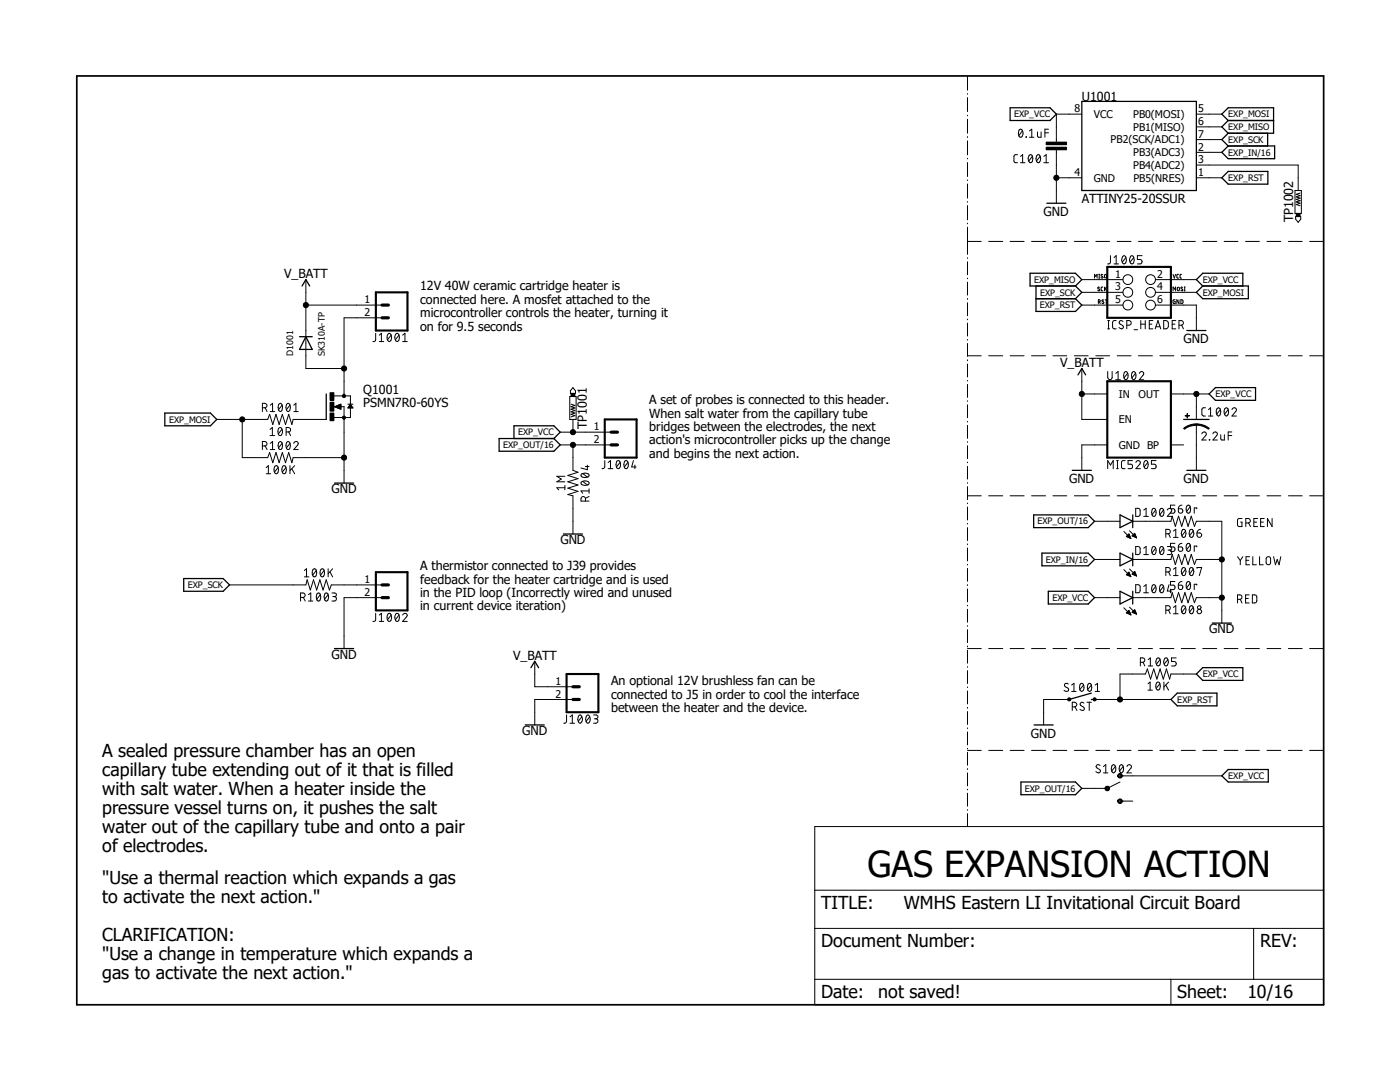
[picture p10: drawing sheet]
<svg xmlns="http://www.w3.org/2000/svg" width="279mm" height="216mm" viewBox="0 0 279 216" stroke-linecap="round" stroke-linejoin="round" font-family="sans-serif">
<path d="M14.8 14.8l249.7 186.2M264.5 14.8l-249.7 186.2" fill="none" stroke="#fff" stroke-width=".2"/>
<g fill="none" stroke="#000" stroke-width=".2">
<path d="M193.1 15.2v2.8M193.1 18.7v.1M193.1 19.5v2.8M193.1 23v.1M193.1 23.8v2.8M193.1 27.3v.1M193.1 28.1v2.8M193.1 31.6v.1M193.1 32.4v2.8M193.1 35.9v.1M193.1 36.7v2.8M203.1 30.9h-.6l-.1 .3v1.1l.7 .2"/>
<path d="M203.5 25.8h.2a.93 .93 0 0 1 0 1.6 1.02 1.02 0 0 1-.2-1.6zM203.7 32.5h.9M203.7 31.2l.4-.3v1.6M204 26.1l-.7 1M204.8 27.3l.1 .1zM205.4 27.4h.9M205.4 26.1l.5-.3v1.6M205.5 30.9h.2a.93 .93 0 0 1 0 1.6 .98 .98 0 0 1-.2-1.6zM206 31.2l-.7 .9M207 30.9h.2a.93 .93 0 0 1 0 1.6 1.02 1.02 0 0 1-.2-1.6zM207.1 26.3v.8l.2 .3h.5v-1.1M207.6 31.2l-.8 .9"/>
<path d="M208.3 32.5h1M208.3 31.2l.5-.3v1.6M208.5 26.5h.8M208.8 28.4h4.1v.5h-4.1zM208.8 29.4h4.1v.5h-4.1zM209.3 25.8h-.8v1.6M210.8 29.9v10.7M210.8 35.5h5.1M215.9 22.8h-5.1v5.6M238.8 22.8h5M238.8 25.3h5M238.8 35.5h5"/>
<path d="M238.8 27.9h5M238.8 30.4h5M238.8 32.9h20.3v5.1M258.4 38h1.3v4.6h-1.3zM259.5 38.5l-.8 .3 .8 .2-.8 .3 .8 .2-.8 .3 .8 .2-.8 .3 .8 .3-.8 .2 .8 .3M61 55.8v17.7h7.7M193.1 40.2v.1M193.1 41v2.9M193.1 44.5v.2M193.1 45.3v5.5M193.1 51.4v.2M193.1 52.2v2.6"/>
<path d="M193.1 55.5v.1M193.1 56.3v2.6M193.1 59.6v.1M193.1 48.2h2.7M197.3 48.2h2.8M201.6 48.2h2.8M205.9 48.2h2.8M210.1 48.2h2.8M214.4 48.2h2.8M215.9 55.8h8.2M215.9 58.3h8.2M218.4 55.5v-.8l.3 .5 .2-.5v.8"/>
<path d="M218.7 48.2h2.7M219.3 55.5h.2M219.3 54.7h.2M219.4 54.7v.8M219.4 57.4l-.2-.1-.1 .1 .3 .3 .1 .3-.4-.1M220.1 57.3l-.3 .1v.6h.3M220.1 54.8h-.3l.3 .6h-.4M220.3 59.9h-.4l.4 .6h-.4M220.4 57.3v.7M220.5 54.8h.3v.5l-.1 .2-.3-.2zM220.6 59.8h.3M220.6 57.6l.2 .4"/>
<path d="M220.8 59.8v.8M220.8 57.3l-.4 .4M221.6 51v1.3a.4 .4 0 0 1-.5 .4M222.3 52.7h.9M222.3 51.4l.5-.4v1.7M223 48.2h2.7M224.2 51.1l.1-.1a.96 .96 0 0 1 0 1.7 .98 .98 0 0 1-.1-1.6zM224.7 51.4l-.7 .9M225.7 51.1l.2-.1a.96 .96 0 0 1 0 1.7 1.02 1.02 0 0 1-.2-1.6zM226.3 51.4l-.7 .9M227.2 48.2h2.8M227.9 51h-.9v.8h.7a.46 .46 0 0 1 .2 .5 .46 .46 0 0 1-.4 .4h-.5"/>
<path d="M230.6 55.8h8.2M230.6 58.3h8.2M231.5 48.2h2.8M234.1 58v-.7l.3 .4 .2-.4v.7M234.1 54.7l.3 .8 .2-.8M234.5 59.8l-.4 .1v.1v.5l.4 .1v-.4h-.1M235 57.4h.3v.6h-.3zM235.2 54.7l-.3 .2v.5l.3 .1M235.3 59.8v.8l-.4-.8v.8M235.7 59.8l.4 .2v.4l-.2 .2h-.2zM235.8 48.2h2.7M235.8 54.7l-.3 .2v.5l.3 .1"/>
<path d="M236 57.4l-.2-.1-.1 .1 .4 .4v.2l-.4-.1M236.3 58h.2M236.3 57.3h.2M236.4 57.3v.7M240 48.2h2.8M244.3 48.2h2.8M248.6 48.2h2.7M252.9 48.2h2.7M257.1 48.2h2.8M258.6 43.2h1v.5l-.5 .7-.5-.7zM258.7 42.6h.8v.6h-.8zM261.4 48.2h2.8"/>
<path d="M61 60.9h15.2M65.9 78.4h.7v1.5h-.7zM66.6 79h3.3v1.6M68.4 78.8h.5v.4h-.5zM75 66.5v1.3a.4 .4 0 0 1-.6 .4M75.7 68.2h.9M75.7 66.9l.4-.4v1.7M76.2 63.4h-7.5v15.6M77.5 66.6l.2-.1a.96 .96 0 0 1 0 1.7 .98 .98 0 0 1-.2-1.6zM78.1 66.9l-.8 .9M79 66.6l.2-.1a.96 .96 0 0 1 0 1.7l-.2-.3a1.14 1.14 0 0 1 0-1.3zM79.6 66.9l-.7 .9"/>
<path d="M80.3 66.9l.5-.4v1.7M80.3 68.2h1M113.7 79.1h1.3v4.6h-1.3zM114 78.5h.7v.6h-.7zM114.3 77.3l.6 .7v.5h-1.1v-.5zM193.1 60.4v2.6M193.1 63.7v.1M193.1 64.5v2.6M193.1 67.7v.2M193.1 68.5v2.6M193.1 71.8v.2M193.1 72.6v2.6"/>
<path d="M193.1 75.9v.1M193.1 76.7v2.6M193.1 80v.1M193.1 71h2.7M197.3 71h2.8M201.6 71h2.8M205.9 71h2.8M210.1 71h2.8M214.4 71h2.8M215.9 73.5v10.2h5.1M215.9 60.9h8.2M215.9 78.6h5.1"/>
<path d="M218.7 71h2.7M219.2 60.2l.4-.1-.1-.2-.3-.1v.8M219.4 60.2l.2 .4M221.1 74.1v1.2a.45 .45 0 0 0 .3 .4 .45 .45 0 0 0 .5-.2l.1-1.4M221.1 65.6h.3M221.1 64h.3M221.2 64v1.6M222.7 74.5l.4-.4v1.7M222.7 75.8h.9M222.8 64h-.6l-.2 .3 .1 1.1 .1 .2h.6M223 71h2.7M224.1 64.1l-.4-.1a.37 .37 0 0 0-.3 .2 .37 .37 0 0 0 .1 .4l.5 .3a.37 .37 0 0 1 .2 .4 .37 .37 0 0 1-.3 .3l-.6-.2"/>
<path d="M224.5 74.2l.2-.1a1.02 1.02 0 0 1 0 1.7 1.02 1.02 0 0 1-.2-1.6zM224.9 64.9h.4a.47 .47 0 0 0 .5-.5 .47 .47 0 0 0-.5-.4h-.4v1.6M225 74.5l-.7 .9M226.1 74.2l.2-.1a1.02 1.02 0 0 1 0 1.7 1.02 1.02 0 0 1-.2-1.6zM226.3 65.8h.7M226.6 74.5l-.7 .9M227.2 71h2.8M227.4 74.5a.43 .43 0 0 1 .6-.3 .43 .43 0 0 1 .1 .6l-.7 1h.9M227.7 64v1.6M227.7 64.7h.9M228.6 64v1.6M229.4 64.7h.5"/>
<path d="M230.1 64h-.7v1.6h.7M230.5 65.6l.6-1.6 .5 1.6M230.6 60.9h8.2v5.1M230.7 65.2h.8M231.5 71h2.8M232.2 64l.7 .1 .3 .3v.8l-.5 .4h-.5zM233.7 78.6h7.6M233.9 64.7h.6M234.7 64h-.8v1.6h.8M235.3 64.9h.5a.47 .47 0 0 0 .4-.5 .47 .47 0 0 0-.4-.4h-.5v1.6M235.8 71h2.7M235.8 64.9l.4 .7"/>
<path d="M238.8 78.6v5.1M240 71h2.8M244.3 71h2.8M248.6 71h2.7M252.9 71h2.7M257.1 71h2.8M261.4 71h2.8M43.3 83.7h10.1l.4-1 .6 2 .7-2 .6 2 .6-2 .7 2 .6-2 .7 2 .2-1h6.6M48.3 83.7v7.6h5.1l.4-1 .6 2 .7-2 .6 2 .6-2 .7 2 .6-2 .7 2 .2-1h10.2M52.4 81.4h.4a.44 .44 0 0 0 .4-.7l-.4-.2h-.4v1.6M52.4 89h.4a.45 .45 0 0 0 .5-.4 .45 .45 0 0 0-.3-.5h-.6v1.6M52.9 81.4l.4 .7"/>
<path d="M52.9 89l.4 .7M53.1 93.3l.5-.4v1.6M53.1 94.5h.9M53.9 85.7l.5-.4v1.6M53.9 86.9h.9M53.9 80.9l.5-.4v1.6M53.9 88.5l.5-.4v1.6M53.9 82.1h.9M53.9 89.7h.9M54.9 93l.2-.1a.93 .93 0 0 1 0 1.6 .98 .98 0 0 1-.2-1.5zM55.5 93.3l-.7 .9M55.6 80.7l.4-.2a1.02 1.02 0 0 1 0 1.6 1.08 1.08 0 0 1-.4-1.4z"/>
<path d="M55.7 85.4l.2-.1a.93 .93 0 0 1 0 1.6 .98 .98 0 0 1-.2-1.5zM55.8 88.2l.2-.1a.98 .98 0 0 1 0 1.6 .98 .98 0 0 1-.2-1.5zM56.3 85.7l-.8 .9M56.3 80.9l-.7 .8M56.3 88.5l-.7 .9M56.5 93l.2-.1a.93 .93 0 0 1 0 1.6 .98 .98 0 0 1-.2-1.5zM57.1 93.3l-.8 .9M57.1 86.2h.4a.45 .45 0 0 0 .5-.2 .45 .45 0 0 0 0-.5l-.5-.2h-.4v1.6M57.2 80.7l.3-.2a.96 .96 0 0 1 0 1.6 1.14 1.14 0 0 1-.3-1.4zM57.3 88.2l.2-.1a.93 .93 0 0 1 0 1.6 1.02 1.02 0 0 1-.2-1.5zM57.6 86.2l.4 .7M57.9 92.9v1.6"/>
<path d="M57.9 80.9l-.8 .8M57.9 88.5l-.8 .9M58.3 93.6l.5 .9M58.6 88.5a.44 .44 0 0 1 .7-.4 .44 .44 0 0 1 .1 .7l-.8 .9h.9M58.6 82.1h.9M58.6 80.9l.5-.4v1.6M58.8 92.9l-.9 1M65.9 82.4h.7v1.5h-.7zM65.9 80.3h.7v1.7h-.7zM66.5 81.2h2.2v15.2M66.8 81.2l1.2-.6v1.1zM66.9 81.1h1.1"/>
<path d="M67 81.3h1M67.1 81h.9M67.2 81.4h.8M67.4 80.9h.6M67.4 81.4h.6M67.6 80.8h.4M67.6 81.5h.4M67.8 80.7h.2M67.9 81.6h.1M68.4 83.1h.5v.5h-.5zM69.4 80.6h1M69.5 81.4h.9"/>
<path d="M69.5 81.3h.8M69.6 81.2h.7M69.6 81.1h.6M69.7 81h.4M69.8 80.9h.3M69.8 80.8h.2M69.8 80.7h.2M69.9 81.3v2h-3.3M69.9 80.6l.5 .8h-1zM111.8 86.2h10.2M111.8 88.8h10.2M112.7 97.3h-1.6l.4 .4"/>
<path d="M112.7 96.9v.8M112.7 95h-1.6l.9 .6-.9 .5h1.6M114 80.6l.7 .3-.7 .3 .7 .2-.7 .3 .7 .2-.7 .3 .7 .2-.7 .3 .7 .2-.7 .3M114.3 83.7v2.5M114.3 88.8v5.1l1.1 .3-2.1 .7 2.1 .6-2.1 .6 2.1 .7-2.1 .6 2.1 .6-2.1 .7 1 .2v7.7M116 96.2l.8-.2a.58 .58 0 0 1 .7 .6l-.7 .3a.58 .58 0 0 1-.8-.7zM116 94.7l.8-.3a.58 .58 0 0 1 .7 .6l-.7 .3a.58 .58 0 0 1-.8-.6zM116.3 96.1l.9 .7M116.3 94.5l.9 .7M116.8 100v-.5a.45 .45 0 0 0-.3-.4 .45 .45 0 0 0-.5 .2v.7h1.6M116.8 93.1h.8M117.2 92.8v.9l-1.2-.3"/>
<path d="M117.6 99.1l-.8 .3M117.6 98h-1.6l.3 .4M117.6 97.5v.9M120.7 91.9v1.3l-.2 .3h-.4M121.4 93.5h.9M121.4 92.3l.4-.4v1.6M123.2 91.9h.2a.98 .98 0 0 1 0 1.6 1.02 1.02 0 0 1-.2-1.6zM123.7 92.3l-.7 .9M124.8 91.9h.2a.98 .98 0 0 1 0 1.6 1.02 1.02 0 0 1-.2-1.6zM125.3 92.3l-.7 .9M126.4 91.9l-.3 1.3h.9M126.7 92.8v.7"/>
<path d="M193.1 80.8v2.6M193.1 84.1v.1M193.1 84.9v2.6M193.1 88.1v.2M193.1 88.9v2.6M193.1 92.2v.1M193.1 93v2.6M193.1 96.3v.1M193.1 97.1v2.6M193.1 98.9h2.7M197.3 98.9h2.8M201.6 98.9h2.8"/>
<path d="M205.9 98.9h2.8M210.1 98.9h2.8M214.4 98.9h2.8M218.7 98.9h2.7M221 88.8h-5.1v5.1M221.1 93.5v-1.6l.5 .9 .6-.9v1.6M222.8 93.5h.4M222.8 91.9h.4M223 98.9h2.7M223 91.9v1.6M224.5 91.9h-.5l-.2 .4 .1 1 .6 .2M226 91.9h-.9v.7h.6a.46 .46 0 0 1 .3 .5 .46 .46 0 0 1-.3 .4h-.6"/>
<path d="M226.7 92.3a.44 .44 0 0 1 .6-.4 .44 .44 0 0 1 .2 .7l-.8 .9h.9M227.2 98.9h2.8M228.5 91.9h.2a.93 .93 0 0 1 0 1.6 .98 .98 0 0 1-.2-1.6zM229.1 92.3l-.8 .9M230.7 91.9h-.9v.7h.5a.45 .45 0 0 1 .4 .5 .45 .45 0 0 1-.4 .4h-.5M231.5 98.9h2.8M233.7 88.8h2.5M235.8 98.9h2.7M236.2 85.5a3.9 3.9 0 0 1 2.6-.9v.2a3.9 3.9 0 0 0-2.4 .8zM236.5 82.9l.9 .1zM236.9 82.5l.1 .9zM238.8 84.6a4.2 4.2 0 0 1 2.5 .9l-.1 .1a4.1 4.1 0 0 0-2.4-.8z"/>
<path d="M238.8 84.7v9.2M239.9 86.6a.44 .44 0 0 1 .6-.4 .44 .44 0 0 1 .1 .7l-.7 .9h.8M240 98.9h2.8M240.6 81.4h-.6l-.1 .3v1.1l.3 .2h.4M241.2 83h.9M241.2 81.7l.4-.3v1.6M241.3 87.7l.1 .1zM242.1 86.6a.44 .44 0 0 1 .6-.4 .44 .44 0 0 1 .1 .7l-.7 .9h.9M242.9 81.6l.3-.2a.96 .96 0 0 1 0 1.6 1.03 1.03 0 0 1-.3-1.4zM243.5 81.7l-.7 .9M243.6 86.7v.8l.2 .3h.5v-1.1M244.3 98.9h2.8"/>
<path d="M244.6 81.4h.1a.96 .96 0 0 1 0 1.6 1.01 1.01 0 0 1-.1-1.6zM245.1 86.9h.7M245.1 81.7l-.7 .9M245.8 86.2h-.7v1.6M245.9 81.7a.44 .44 0 0 1 .6-.3 .44 .44 0 0 1 .1 .7l-.7 .9h.9M248.6 98.9h2.7M252.9 98.9h2.7M257.1 98.9h2.8M261.4 98.9h2.8M45.8 116.7h15.2l.3-1 .6 2 .7-2 .6 2 .6-2 .7 2 .6-2 .6 2 .4-1h10.1M60 119.2h.5a.45 .45 0 0 0 .4-.3 .45 .45 0 0 0-.2-.5l-.7-.1v1.6M60.5 119.2l.4 .7"/>
<path d="M60.7 113.8l.5-.3v1.6M60.7 115.1h.9M61.6 118.7l.4-.4v1.6M61.6 119.9h.8M62.6 113.5h.1a.93 .93 0 0 1 0 1.6 .98 .98 0 0 1-.1-1.6zM63.1 113.8l-.7 1M63.4 118.4l.1-.1a.93 .93 0 0 1 0 1.6 1.06 1.06 0 0 1-.1-1.5zM63.9 118.7l-.7 .9M64.1 113.5h.2a.93 .93 0 0 1 0 1.6 .98 .98 0 0 1-.2-1.6zM64.7 113.8l-.7 1M64.9 118.4l.2-.1a.93 .93 0 0 1 0 1.6 1.06 1.06 0 0 1-.2-1.5zM65.5 113.5v1.6"/>
<path d="M65.5 118.7l-.7 .9M65.9 114.1l.5 1M66.3 118.3l.7 .1a.37 .37 0 0 1 .1 .4 .37 .37 0 0 1-.3 .2h-.4M66.4 113.5l-.9 1M66.7 119a.45 .45 0 0 1 .4 .5 .45 .45 0 0 1-.4 .4h-.4M76.2 119.3h-7.5v10.1M193.1 100.4v.1M193.1 101.2v2.6M193.1 104.4v.2M193.1 105.3v2.6M193.1 108.5v.2M193.1 109.3v2.6"/>
<path d="M193.1 112.6v.1M193.1 113.4v2.6M193.1 116.7v.1M193.1 117.5v2.6M218.4 119.3h5.1M218.4 111.6h5.1M218.4 104h5.1M224.3 113.7l1.4 1.4M224.3 106l1.4 1.4M224.8 114.7l.9 .4M224.8 114.7l.5-.5 .4 .9M224.8 114.7h.7"/>
<path d="M224.8 107h.7M224.9 114.6h.6M224.9 107.1h.7M224.9 106.9h.6M225 114.8h.6M225 114.5h.5M225 106.8h.4M225.1 114.4h.3M225.1 106.8h.3M225.1 107.2h.5M225.2 114.3h.2M225.2 106.7h.1"/>
<path d="M225.2 114.9h.4M225.3 114.2h.1M225.3 106.6h.1M225.3 106.6l-.5 .5 .9 .3M225.3 106.6l.4 .8M225.3 107.3h.3M225.4 113.5l1.4 1.4M225.4 114.9h.2M225.4 105.9l1.4 1.4M225.6 107.4h.1M225.6 115h.1M225.9 106.9l.5-.5 .4 .9z"/>
<path d="M226 106.9h.7M226 114.6h.7M226 114.5h.7M226 106.8h.7M226.1 119.3h7.6l.2-1.1 .7 2.1 .6-2.1 .6 2.1 .7-2.1 .6 2.1 .6-2.1 .7 2.1 .4-1h5M226.1 111.6h7.6l.2-1 .7 2 .6-2 .6 2 .7-2 .6 2 .6-2 .7 2 .4-1h5M226.1 104h7.6l.2-1 .7 2 .6-2 .6 2 .7-2 .6 2 .6-2 .7 2 .4-1h5v20.3M226.1 114.4h.5M226.1 106.8h.5M226.2 114.3h.4M226.2 107h.5M226.2 106.7h.4"/>
<path d="M226.2 114.7h.5M226.3 114.2h.2M226.3 106.6h.2M226.4 114.1h.1M226.4 107.1h.3M226.4 106.5h.1M226.4 114.8h.3M226.4 114l-.5 .6 .9 .3M226.4 114l.4 .9M226.4 114h.1M226.6 107.2h.2M226.7 116.7h.6a1.3 1.3 0 0 1 .2 1.4l-.2 .1-.6 .1z"/>
<path d="M226.7 109.1h.6a1.3 1.3 0 0 1 .2 1.3l-.2 .2-.6 .1zM226.7 101.4l.6 .1a1.25 1.25 0 0 1 0 1.5h-.6zM226.7 114.9h.1M226.8 107.3h.1M228.3 118.3h.9M228.3 117l.4-.3v1.6M228.3 101.8l.4-.4v1.6M228.3 109.4l.4-.3v1.6M228.3 110.7h.9M228.3 103h.9M230.1 116.7h.2a.98 .98 0 0 1 0 1.6 1.02 1.02 0 0 1-.2-1.6zM230.1 109.1h.2a.98 .98 0 0 1 0 1.6 1.02 1.02 0 0 1-.2-1.6z"/>
<path d="M230.1 101.5l.2-.1a.98 .98 0 0 1 0 1.6 1.02 1.02 0 0 1-.2-1.5zM230.6 117l-.7 .9M230.6 109.4l-.7 .9M230.6 101.8l-.7 .9M231.6 116.7h.3a.98 .98 0 0 1 0 1.6 1.02 1.02 0 0 1-.3-1.6zM231.6 109.1h.3a.98 .98 0 0 1 0 1.6 1.02 1.02 0 0 1-.3-1.6zM231.6 101.5l.3-.1a.98 .98 0 0 1 0 1.6 1.02 1.02 0 0 1-.3-1.5zM232.2 117l-.7 .9M232.2 109.4l-.7 .9M232.2 101.8l-.7 .9M232.7 114.1h.4a.45 .45 0 0 0 .5-.4 .45 .45 0 0 0-.5-.5h-.4v1.7M232.7 106.5h.4a.45 .45 0 0 0 .5-.4 .45 .45 0 0 0-.5-.5h-.4v1.6"/>
<path d="M233 109.1h.7a.37 .37 0 0 1 .1 .4 .37 .37 0 0 1-.3 .3h-.4M233 101.8a.44 .44 0 0 1 .6-.4 .44 .44 0 0 1 .1 .8l-.7 .8h.8M233.2 114.1l.4 .8M233.2 106.5l.4 .7M233.3 116.7l-.3 1.2h.8M233.4 109.8h.2a.46 .46 0 0 1 .2 .5 .46 .46 0 0 1-.4 .4h-.4M233.6 117.6v.7M234.2 106l.5-.4v1.6M234.2 113.6l.5-.4v1.7M234.2 114.9h.9M234.2 107.2h.9M234.5 116h-.9v.8h.5a.46 .46 0 0 1 .4 .4 .46 .46 0 0 1-.4 .4h-.5"/>
<path d="M234.5 108.4h-.9v.7h.5a.46 .46 0 0 1 .4 .5 .46 .46 0 0 1-.4 .4h-.5M234.5 100.8h-.9v.7h.5a.46 .46 0 0 1 .4 .5 .46 .46 0 0 1-.4 .4h-.5M235.2 116.8h.5a.46 .46 0 0 1 .4 .5 .46 .46 0 0 1-.5 .4 .46 .46 0 0 1-.4-.5zM235.2 109.1h.5a.46 .46 0 0 1 .4 .5 .46 .46 0 0 1-.5 .4 .46 .46 0 0 1-.4-.4zM235.2 101.5h.5a.46 .46 0 0 1 .4 .5 .46 .46 0 0 1-.5 .4 .46 .46 0 0 1-.4-.4zM235.9 116a.72 .72 0 0 0-.7 .8M235.9 108.4a.72 .72 0 0 0-.7 .7M235.9 100.8a.72 .72 0 0 0-.7 .7M236 113.3l.2-.1a.93 .93 0 0 1 0 1.7 1.02 1.02 0 0 1-.2-1.6zM236 105.7l.2-.1a.93 .93 0 0 1 0 1.6 1.02 1.02 0 0 1-.2-1.5zM236.6 113.6l-.7 .9M236.6 106l-.7 .9"/>
<path d="M237 116.1l.2-.1a.93 .93 0 0 1 0 1.6 .98 .98 0 0 1-.2-1.5zM237 108.5l.2-.1a.93 .93 0 0 1 0 1.6 .98 .98 0 0 1-.2-1.5zM237 100.8h.2a.93 .93 0 0 1 0 1.6 .98 .98 0 0 1-.2-1.6zM237.5 116.4l-.7 .9M237.5 108.8l-.7 .9M237.5 101.1l-.7 1M237.6 113.3l.2-.1a.93 .93 0 0 1 0 1.7 1.02 1.02 0 0 1-.2-1.6zM237.6 105.7l.2-.1a.93 .93 0 0 1 0 1.6 1.02 1.02 0 0 1-.2-1.5zM238.1 113.6l-.7 .9M238.1 106l-.7 .9M238.8 101.5v-.2h-.5v1.1M238.8 109.1v-.1h-.5v1"/>
<path d="M238.8 116.8v-.2h-.5v1M238.9 106.3h.5a.46 .46 0 0 1 .4 .5 .46 .46 0 0 1-.5 .4 .46 .46 0 0 1-.4-.4zM238.9 113.4v-.2h.9l-.4 1.7M239.6 105.6a.72 .72 0 0 0-.7 .7M247 119.6l.6-.1a.46 .46 0 0 0 .2-.5 .46 .46 0 0 0-.4-.3h-.4v1.6M247 111.1l.5 .7M247.5 119.6l.4 .7M247.5 111.8v.9M247.9 103.5h-.6l-.3 .1v1.1l.1 .3 .8 .1v-.9h-.3M248 111.1l-.5 .7M248.6 119.4h.5M248.6 104.4h.5a.45 .45 0 0 0 .4-.4 .45 .45 0 0 0-.2-.5h-.7v1.6"/>
<path d="M248.7 111.8h.5M249.2 104.4l.4 .7M249.3 118.7h-.7v1.6h.7M249.4 111.1h-.7v1.6h.7M249.9 118.7h.7a1.3 1.3 0 0 1 .2 1.4l-.2 .2h-.7zM250 111.1v1.6h.7M250.2 104.2h.6M251 103.5h-.8v1.6h.8M251.4 111.1v1.6h.7M251.6 104.2h.5M252.3 103.5h-.7v1.6h.7M252.7 111.3a.46 .46 0 0 1 .5-.2 .46 .46 0 0 1 .4 .4l-.1 1a.46 .46 0 0 1-.5 .2 .46 .46 0 0 1-.3-.4z"/>
<path d="M253.9 103.5v1.6l-1-1.6v1.6M254.2 111.1l.4 1.6 .3-1.1 .4 1.1 .3-1.6M75 122.4v1.3a.4 .4 0 0 1-.6 .3M75.7 122.7l.4-.3v1.6M75.7 124h.9M77.5 122.4h.2a.93 .93 0 0 1 0 1.6 .98 .98 0 0 1-.2-1.6zM78.1 122.7l-.8 1M79 122.4h.2a.93 .93 0 0 1 0 1.6 1.02 1.02 0 0 1-.2-1.6zM79.6 122.7l-.7 1M80.3 122.7a.45 .45 0 0 1 .7-.3 .45 .45 0 0 1 .1 .7l-.8 .9h1M106.7 132v5h7.6M114.3 139.6h-7.6v5.1"/>
<path d="M193.1 120.8v.1M193.1 121.6v2.6M193.1 124.8v.2M193.1 125.6v2.6M193.1 128.9v.2M193.1 129.8v2.5M193.1 133v.1M193.1 133.8v2.6M193.1 137.1v.1M193.1 137.9v2.6M193.1 129.4h2.7M197.3 129.4h2.8"/>
<path d="M201.6 129.4h2.8M205.9 129.4h2.8M210.1 129.4h2.8M213.1 139.3h.5v.5h-.5zM213.2 136.5a.45 .45 0 0 0-.8 .2 1.01 1.01 0 0 0 .8 .7v.4a.6 .6 0 0 1-.9 0M213.4 139.6h-5.1v5.1M213.9 136.7l.4-.3v1.6M213.9 138h.9M214.4 129.4h2.8M215.7 136.4h.2a.98 .98 0 0 1 0 1.6 1.02 1.02 0 0 1-.2-1.6zM216.2 136.7l-.7 .9M217.3 136.4h.2a.98 .98 0 0 1 0 1.6 1.02 1.02 0 0 1-.2-1.6z"/>
<path d="M217.8 136.7l-.7 .9M218.2 139.3h.5v.5h-.5zM218.4 139.6h15.3M218.6 138h.9M218.6 136.7l.4-.3v1.6M218.7 129.4h2.7M223 129.4h2.7M224.3 121.3l1.4 1.4M224.8 122.3l.5-.5 .4 .9zM224.8 122.3h.8M224.9 122.2h.6M225 122.1h.5"/>
<path d="M225 122.4h.6M225 122h.4M225.1 122h.3M225.2 121.9h.1M225.3 122.5h.3M225.4 121.2l1.4 1.4M225.5 122.6h.1M225.7 122.7h.1M226 122.1h.7M226.1 122.2h.6M226.1 122h.5M226.2 121.9h.3"/>
<path d="M226.3 122.3h.4M226.3 121.8h.2M226.4 121.7l-.5 .5 .9 .4M226.4 121.7l.4 .9M226.4 121.7h.1M226.5 122.4h.3M226.7 122.5h.1M227.2 129.4h2.8M227.6 132.2l.7-.1a.43 .43 0 0 0 .2-.5 .43 .43 0 0 0-.5-.3h-.4v1.6M228.1 132.2l.4 .7M229.1 136.4l.4-.3v1.6M229.1 137.7h.9"/>
<path d="M229.2 131.6l.4-.3v1.6M229.2 132.9h.8M230.9 136.1h.2a.93 .93 0 0 1 0 1.6 .98 .98 0 0 1-.2-1.6zM231 131.3h.1a.93 .93 0 0 1 0 1.6 .98 .98 0 0 1-.1-1.6zM231.5 136.4l-.7 .9M231.5 129.4h2.8M231.5 131.6l-.7 .9M232.3 136.1v1.6M232.5 131.3h.2a.93 .93 0 0 1 0 1.6 1.02 1.02 0 0 1-.2-1.6zM232.7 121.8h.4a.45 .45 0 0 0 .5-.5 .45 .45 0 0 0-.5-.4h-.4v1.6M232.7 136.7l.5 1M233.1 131.6l-.8 .9"/>
<path d="M233.2 136.1l-.9 1M233.2 121.8l.4 .7M234.2 121.2l.5-.3v1.6M234.2 122.5h.9M234.7 131.3h-.9v.7h.7a.46 .46 0 0 1 .2 .5 .46 .46 0 0 1-.3 .4h-.6M235.8 129.4h2.7M236 120.9h.2a.93 .93 0 0 1 0 1.6 1.02 1.02 0 0 1-.2-1.6zM236.6 121.2l-.7 .9M237.6 120.9h.2a.93 .93 0 0 1 0 1.6 1.02 1.02 0 0 1-.2-1.6zM238.1 121.2l-.7 .9M238.8 134.5h-5.1l-.3 1-.6-2-.6 2-.7-2-.6 2-.6-2-.7 2-.6-2-.4 1h-5.1v5.1M240 129.4h2.8"/>
<path d="M244.3 129.4h2.8M248.6 129.4h2.7M252.9 129.4h2.7M257.1 129.4h2.8M261.4 129.4h2.8M113.1 142.7v1.2a.43 .43 0 0 1-.6 .4M113.7 144.3h1M113.7 143l.5-.3v1.6M115.6 142.7h.2a.96 .96 0 0 1 0 1.6 1.02 1.02 0 0 1-.2-1.6zM116.1 143l-.7 .9M117.1 142.7h.2a1.02 1.02 0 0 1 0 1.6 1.02 1.02 0 0 1-.2-1.6zM117.7 143l-.7 .9"/>
<path d="M118.4 142.7h.6a.38 .38 0 0 1 .3 .3 .38 .38 0 0 1-.3 .4h-.4M118.9 143.4a.45 .45 0 0 1 .4 .5 .45 .45 0 0 1-.4 .4h-.5M193.1 141.1v.2M193.1 142v2.6M193.1 145.2v.2M193.1 146v2.6M193.1 149.3v.1M193.1 150.1v2.6M193.1 153.4v.1M193.1 154.2v2.6M193.1 157.5v.1M193.1 158.3v2.6"/>
<path d="M193.1 149.7h2.7M197.3 149.7h2.8M201.6 149.7h2.8M205.9 149.7h2.8M210.1 149.7h2.8M214 141.1h.5a.47 .47 0 0 0 .4-.5 .47 .47 0 0 0-.4-.5h-.5v1.7M214.4 149.7h2.8M214.5 141.1l.4 .7M216.3 140.3l-.2-.1a.37 .37 0 0 0-.5 .1 .37 .37 0 0 0 .1 .5l.5 .3a.37 .37 0 0 1 .2 .4 .37 .37 0 0 1-.3 .3l-.6-.2M216.9 140.1h.9M217.4 140.1v1.7M218.7 149.7h2.7"/>
<path d="M219.5 152.7l-.2-.1a.37 .37 0 0 0-.5 .1 .37 .37 0 0 0 .1 .5l.7 .5v.3l-.4 .2-.5-.2M220.2 153l.5-.4v1.6M220.2 154.2h.9M220.6 157.1l.5-.2 .3 .4v.3l-.3 .2-.5-.2-.1-.3h.2l.2-.2 .3 .2v.2l-.3 .1-.2-.3h-.2zM222 152.7l.2-.1a1.02 1.02 0 0 1 0 1.6 1.02 1.02 0 0 1-.2-1.5zM222.6 153l-.7 .8M223 149.7h2.7M223.1 154.5l.6-.2 .2 .2v.6l-.2 .1-.6-.1v-.3h.2l.1-.2h.3l.1 .2-.4 .2-.1-.2h-.2zM223.1 159.6l.6-.2 .3 .5-.1 .2-.2 .2-.6-.2v-.2h.2l.1-.3 .4 .3-.1 .1-.3 .1-.1-.2h-.2zM223.5 156l-2.5 1.3h-5.1M223.5 159.9h2.6M223.5 154.8h20.3"/>
<path d="M223.6 152.7l.2-.1a1.02 1.02 0 0 1 0 1.6 1.02 1.02 0 0 1-.2-1.5zM224.2 153l-.8 .8M224.9 153a.43 .43 0 0 1 .6-.4 .43 .43 0 0 1 .2 .7l-.8 .9h.9M227.2 149.7h2.8M231.5 149.7h2.8M235.8 149.7h2.7M240 149.7h2.8M244.3 149.7h2.8M248.6 149.7h2.7M252.9 149.7h2.7M257.1 149.7h2.8M261.4 149.7h2.8"/>
<path d="M162.6 164.9h101.6v35.6h-101.6zM162.6 177.6h101.6M193.1 161.5v.2M193.1 162.3v2.6M162.6 185.3h101.6M162.6 195.4h101.6M233.7 195.4v5.1M250.2 185.3v10.1"/>
<circle cx="210.8" cy="35.5" r=".51"/>
<circle cx="225.1" cy="55.8" r=".98"/>
<circle cx="225.1" cy="58.3" r=".98"/>
<circle cx="229.6" cy="55.8" r=".98"/>
<circle cx="229.6" cy="58.3" r=".98"/>
<circle cx="61" cy="60.9" r=".51"/>
<circle cx="68.7" cy="73.5" r=".51"/>
<circle cx="215.9" cy="78.6" r=".51"/>
<circle cx="225.1" cy="60.9" r=".98"/>
<circle cx="229.6" cy="60.9" r=".98"/>
<circle cx="238.8" cy="78.6" r=".51"/>
<circle cx="48.3" cy="83.7" r=".51"/>
<circle cx="68.7" cy="91.3" r=".51"/>
<circle cx="114.3" cy="88.8" r=".51"/>
<circle cx="114.3" cy="86.2" r=".51"/>
<circle cx="243.8" cy="119.3" r=".51"/>
<circle cx="243.8" cy="111.6" r=".51"/>
<circle cx="223.5" cy="139.6" r=".51"/>
<circle cx="239.3" cy="121.2" r=".35"/>
<circle cx="239.4" cy="122" r=".46"/>
</g>
<g fill="none" stroke="#000" stroke-width=".25">
<path d="M201.6 21.5h7.9l1.3 1.3-1.3 1.2h-7.9zM215.9 20.2h22.9v17.8h-22.9zM243.8 30.4l1.3-1.3h9.3v2.6h-9.3zM243.8 35.5l1.3-1.3h7.9v2.5h-7.9zM245.1 24l-1.3-1.2 1.3-1.3h9.1v5.1h-9.1M245.1 24h9.1M245.1 26.6l-1.3 1.3 1.3 1.2M245.1 24l-1.3 1.3 1.3 1.3M253 26.6v2.5M60.3 57.1l.7-1.3 .8 1.3M205.6 54.5h9l1.3 1.3-1.3 1.3h-9zM206.8 59.6h7.8"/>
<path d="M206.8 57.1v5h7.8l1.3-1.2-1.3-1.3M208.9 40.6h3.8M214.6 57.1l1.3 1.2-1.3 1.3M240 57.1h9.1v2.5h-9.1l-1.2-1.3zM240 57.1l-1.2-1.3 1.2-1.3h8v2.6M59.8 67.2h2.5M61 67.2l1.3 2.5h-2.5zM65.1 78.6v5.1M215.1 74.8l.8-1.3 .8 1.3M236.9 66h3.8M242.6 77.3h8v2.6h-8l-1.3-1.3zM32.9 82.4h9.1l1.3 1.3-1.3 1.3h-9.1z"/>
<path d="M66.8 96.4h3.8M99.6 87.5h10.9l1.3 1.3-1.3 1.2h-10.9zM102.6 87.5v-2.5h7.9l1.3 1.2-1.3 1.3M214 93.9h3.8M236.2 83.7h5.1M236.9 93.9h3.8M36.7 115.4h7.8l1.3 1.3-1.3 1.3h-7.8zM112.4 106.6h3.8M206.3 102.7h10.9l1.2 1.3-1.2 1.3h-10.9zM207.9 110.4h9.3l1.2 1.2-1.2 1.3h-9.3zM209.2 118h8l1.2 1.3-1.2 1.2h-8zM223.5 118l2.6 1.3-2.6 1.2z"/>
<path d="M223.5 102.7l2.6 1.3-2.6 1.3zM223.5 110.4l2.6 1.2-2.6 1.3zM226.1 102.7v2.6M226.1 110.4v2.5M226.1 118v2.5M66.8 129.4h3.8M106 133.2l.7-1.2 .8 1.2M217.8 139.6h.6M217.8 138.3l-4.4 1.3M234.9 138.3h8v2.5h-8l-1.2-1.2zM240 133.2h8v2.6h-8l-1.2-1.3zM241.9 124.3h3.8"/>
<path d="M104.8 144.7h3.8M203.8 156h10.8l1.3 1.3-1.3 1.3h-10.8zM206.4 144.7h3.8M243.8 154.8l1.3-1.3h8v2.5h-8z"/>
</g>
<g fill="#000">
<path d="M208.8 28.4h4.1v.5h-4.1z" fill-rule="evenodd"/>
<path d="M208.8 29.4h4.1v.5h-4.1z" fill-rule="evenodd"/>
<path d="M258.7 42.6h.8v.6h-.8z" fill-rule="evenodd"/>
<path d="M65.9 78.4h.7v1.5h-.7z" fill-rule="evenodd"/>
<path d="M68.4 78.8h.5v.4h-.5z" fill-rule="evenodd"/>
<path d="M114 78.5h.7v.6h-.7z" fill-rule="evenodd"/>
<path d="M65.9 82.4h.7v1.5h-.7z" fill-rule="evenodd"/>
<path d="M65.9 80.3h.7v1.7h-.7z" fill-rule="evenodd"/>
<path d="M68.4 83.1h.5v.5h-.5z" fill-rule="evenodd"/>
<path d="M236.5 82.9l.9 .1z" fill-rule="evenodd"/>
<path d="M236.9 82.5l.1 .9z" fill-rule="evenodd"/>
<path d="M236.2 85.5a3.9 3.9 0 0 1 2.6-.9v.2a3.9 3.9 0 0 0-2.4 .8z" fill-rule="evenodd"/>
<path d="M238.8 84.6a4.2 4.2 0 0 1 2.5 .9l-.1 .1a4.1 4.1 0 0 0-2.4-.8z" fill-rule="evenodd"/>
<path d="M213.1 139.3h.5v.5h-.5z" fill-rule="evenodd"/>
<path d="M218.2 139.3h.5v.5h-.5z" fill-rule="evenodd"/>
<path d="M220.6 157.1l.5-.2 .3 .4v.3l-.3 .2-.5-.2-.1-.3h.2l.2-.2 .3 .2v.2l-.3 .1-.2-.3h-.2z" fill-rule="evenodd"/>
<path d="M223.1 154.5l.6-.2 .2 .2v.6l-.2 .1-.6-.1v-.3h.2l.1-.2h.3l.1 .2-.4 .2-.1-.2h-.2z" fill-rule="evenodd"/>
<path d="M223.1 159.6l.6-.2 .3 .5-.1 .2-.2 .2-.6-.2v-.2h.2l.1-.3 .4 .3-.1 .1-.3 .1-.1-.2h-.2z" fill-rule="evenodd"/>
<circle cx="210.8" cy="35.5" r=".51"/>
<circle cx="61" cy="60.9" r=".51"/>
<circle cx="68.7" cy="73.5" r=".51"/>
<circle cx="215.9" cy="78.6" r=".51"/>
<circle cx="238.8" cy="78.6" r=".51"/>
<circle cx="48.3" cy="83.7" r=".51"/>
<circle cx="68.7" cy="91.3" r=".51"/>
<circle cx="114.3" cy="88.8" r=".51"/>
<circle cx="114.3" cy="86.2" r=".51"/>
<circle cx="243.8" cy="119.3" r=".51"/>
<circle cx="243.8" cy="111.6" r=".51"/>
<circle cx="223.5" cy="139.6" r=".51"/>
</g>
<path d="M75 58.3h6.3v7.7h-6.3zM221 53.3h12.7v10.1h-12.7zM221 76.1h12.7v15.2h-12.7zM120.7 83.7h6.3v7.6h-6.3zM75 114.2h6.3v7.6h-6.3zM113.1 134.5h6.3v7.6h-6.3z" fill="none" stroke="#000" stroke-width=".42"/>
<path d="M76.2 63.4h1.3M76.2 60.9h1.3M122 88.8h1.2M122 86.2h1.2M76.2 119.3h1.3M76.2 116.7h1.3M114.3 139.6h1.3M114.3 137h1.3" fill="none" stroke="#000" stroke-width=".64"/>
<path d="M15.3 15.2h248.9v185.3h-248.9z" fill="none" stroke="#000" stroke-width=".34"/>
<text font-size="7.2" x="173.1" y="175.1">GAS EXPANSION ACTION</text>
<g font-size="3.6">
<text x="20.4" y="151">A sealed pressure chamber has an open</text>
<text x="20.4" y="154.8">capillary tube extending out of it that is filled</text>
<text x="20.4" y="158.6">with salt water. When a heater inside the</text>
<text x="20.4" y="162.4">pressure vessel turns on, it pushes the salt</text>
<text x="20.4" y="166.2">water out of the capillary tube and onto a pair</text>
<text x="20.4" y="170">of electrodes.</text>
<text x="20.4" y="176.4">&quot;Use a thermal reaction which expands a gas</text>
<text x="20.4" y="180.2">to activate the next action.&quot;</text>
<text x="163.9" y="181.4">TITLE:</text>
<text x="180.4" y="181.4">WMHS Eastern LI Invitational Circuit Board</text>
<text x="20.4" y="187.8">CLARIFICATION:</text>
<text x="20.4" y="191.6">&quot;Use a change in temperature which expands a</text>
<text x="163.9" y="189.1">Document Number:</text>
<text x="251.5" y="189.1">REV:</text>
<text x="20.4" y="195.4">gas to activate the next action.&quot;</text>
<text x="163.9" y="199.2">Date:</text>
<text x="175.3" y="199.2">not saved!</text>
<text x="235" y="199.2">Sheet:</text>
<text x="248.9" y="199.2">10/16</text>
</g>
<g font-size="2.5">
<text x="215.9" y="20.2">U1001</text>
<text x="215.9" y="40.6">ATTINY25-20SSUR</text>
<text x="208.3" y="43.1">GND</text>
<text x="258.1" y="44.4" transform="rotate(-90 258.1 44.4)">TP1002</text>
<text x="56.7" y="55.5">V_BATT</text>
<text x="83.9" y="58">12V 40W ceramic cartridge heater is</text>
<text x="83.9" y="60.6">connected here. A mosfet attached to the</text>
<text x="83.9" y="63.3">microcontroller controls the heater, turning it</text>
<text x="83.9" y="66">on for 9.5 seconds</text>
<text x="236.2" y="68.5">GND</text>
<text x="211.6" y="73.3">V_BATT</text>
<text x="72.5" y="81.2">PSMN7R0-60YS</text>
<text x="72.5" y="78.6">Q1001</text>
<text x="129.6" y="80.6">A set of probes is connected to this header.</text>
<text x="129.6" y="83.3">When salt water from the capillary tube</text>
<text x="117.1" y="85.6" transform="rotate(-90 117.1 85.6)">TP1001</text>
<text x="129.6" y="86">bridges between the electrodes, the next</text>
<text x="129.6" y="88.6">action's microcontroller picks up the change</text>
<text x="129.6" y="91.3">and begins the next action.</text>
<text x="66.2" y="98.4">GND</text>
<text x="213.4" y="96.4">GND</text>
<text x="236.2" y="96.4">GND</text>
<text x="83.9" y="113.8">A thermistor connected to J39 provides</text>
<text x="111.8" y="108.6">GND</text>
<text x="83.9" y="116.5">feedback for the heater cartridge and is used</text>
<text x="83.9" y="119.1">in the PID loop (Incorrectly wired and unused</text>
<text x="83.9" y="121.8">in current device iteration)</text>
<text x="66.2" y="131.4">GND</text>
<text x="102.4" y="131.7">V_BATT</text>
<text x="241.3" y="126.4">GND</text>
<text x="122" y="136.8">An optional 12V brushless fan can be</text>
<text x="122" y="139.4">connected to J5 in order to cool the interface</text>
<text x="122" y="142.1">between the heater and the device.</text>
<text x="104.2" y="146.7">GND</text>
<text x="205.7" y="147.2">GND</text>
</g>
<g font-size="2.1">
<text x="214.4" y="22.4">8</text>
<text x="218.3" y="23.5">VCC</text>
<text x="226.1" y="23.5">PB0(MOSI)</text>
<text x="239.1" y="22.4">5</text>
<text x="221.7" y="28.6">PB2(SCK/ADC1)</text>
<text x="226.1" y="26.1">PB1(MISO)</text>
<text x="239.1" y="25">6</text>
<text x="239.1" y="27.5">7</text>
<text x="214.4" y="35.1">4</text>
<text x="226.1" y="31.2">PB3(ADC3)</text>
<text x="226.1" y="33.7">PB4(ADC2)</text>
<text x="239.1" y="35.1">1</text>
<text x="239.1" y="30.1">2</text>
<text x="239.1" y="32.6">3</text>
<text x="218.3" y="36.2">GND</text>
<text x="226.2" y="36.2">PB5(NRES)</text>
<text x="222.6" y="55.4">1</text>
<text x="222.6" y="58">3</text>
<text x="230.9" y="55.4">2</text>
<text x="230.9" y="58">4</text>
<text x="72.8" y="60.5">1</text>
<text x="72.8" y="63">2</text>
<text x="222.6" y="60.5">5</text>
<text x="230.9" y="60.5">6</text>
<text x="223.3" y="79.4">IN</text>
<text x="227.2" y="79.4">OUT</text>
<text x="118.5" y="85.9">1</text>
<text x="118.5" y="88.4">2</text>
<text x="223.3" y="89.5">GND BP</text>
<text x="223.3" y="84.5">EN</text>
<text x="72.8" y="116.4">1</text>
<text x="72.8" y="118.9">2</text>
<text x="110.9" y="136.7">1</text>
<text x="110.9" y="139.2">2</text>
</g>
<g font-size="1.8">
<text x="202.4" y="23.4">EXP_VCC</text>
<text x="245.1" y="23.4">EXP_MOSI</text>
<text x="245.1" y="28.5">EXP_SCK</text>
<text x="245.1" y="26">EXP_MISO</text>
<text x="245.1" y="31">EXP_IN/16</text>
<text x="245.1" y="36.1">EXP_RST</text>
<text x="206.4" y="56.4">EXP_MISO</text>
<text x="207.6" y="59">EXP_SCK</text>
<text x="240" y="59">EXP_MOSI</text>
<text x="240" y="56.4">EXP_VCC</text>
<text x="207.5" y="61.5">EXP_RST</text>
<text x="58.5" y="71" transform="rotate(-90 58.5 71)">D1001</text>
<text x="64.9" y="71" transform="rotate(-90 64.9 71)">SK310A-TP</text>
<text x="242.6" y="79.2">EXP_VCC</text>
<text x="33.7" y="84.3">EXP_MOSI</text>
<text x="100.4" y="89.4">EXP_OUT/16</text>
<text x="103.4" y="86.9">EXP_VCC</text>
<text x="207.1" y="104.6">EXP_OUT/16</text>
<text x="208.7" y="112.3">EXP_IN/16</text>
<text x="37.5" y="117.3">EXP_SCK</text>
<text x="210" y="119.9">EXP_VCC</text>
<text x="240" y="135.1">EXP_VCC</text>
<text x="235" y="140.2">EXP_RST</text>
<text x="245.1" y="155.4">EXP_VCC</text>
<text x="204.5" y="158">EXP_OUT/16</text>
</g>
</svg>
